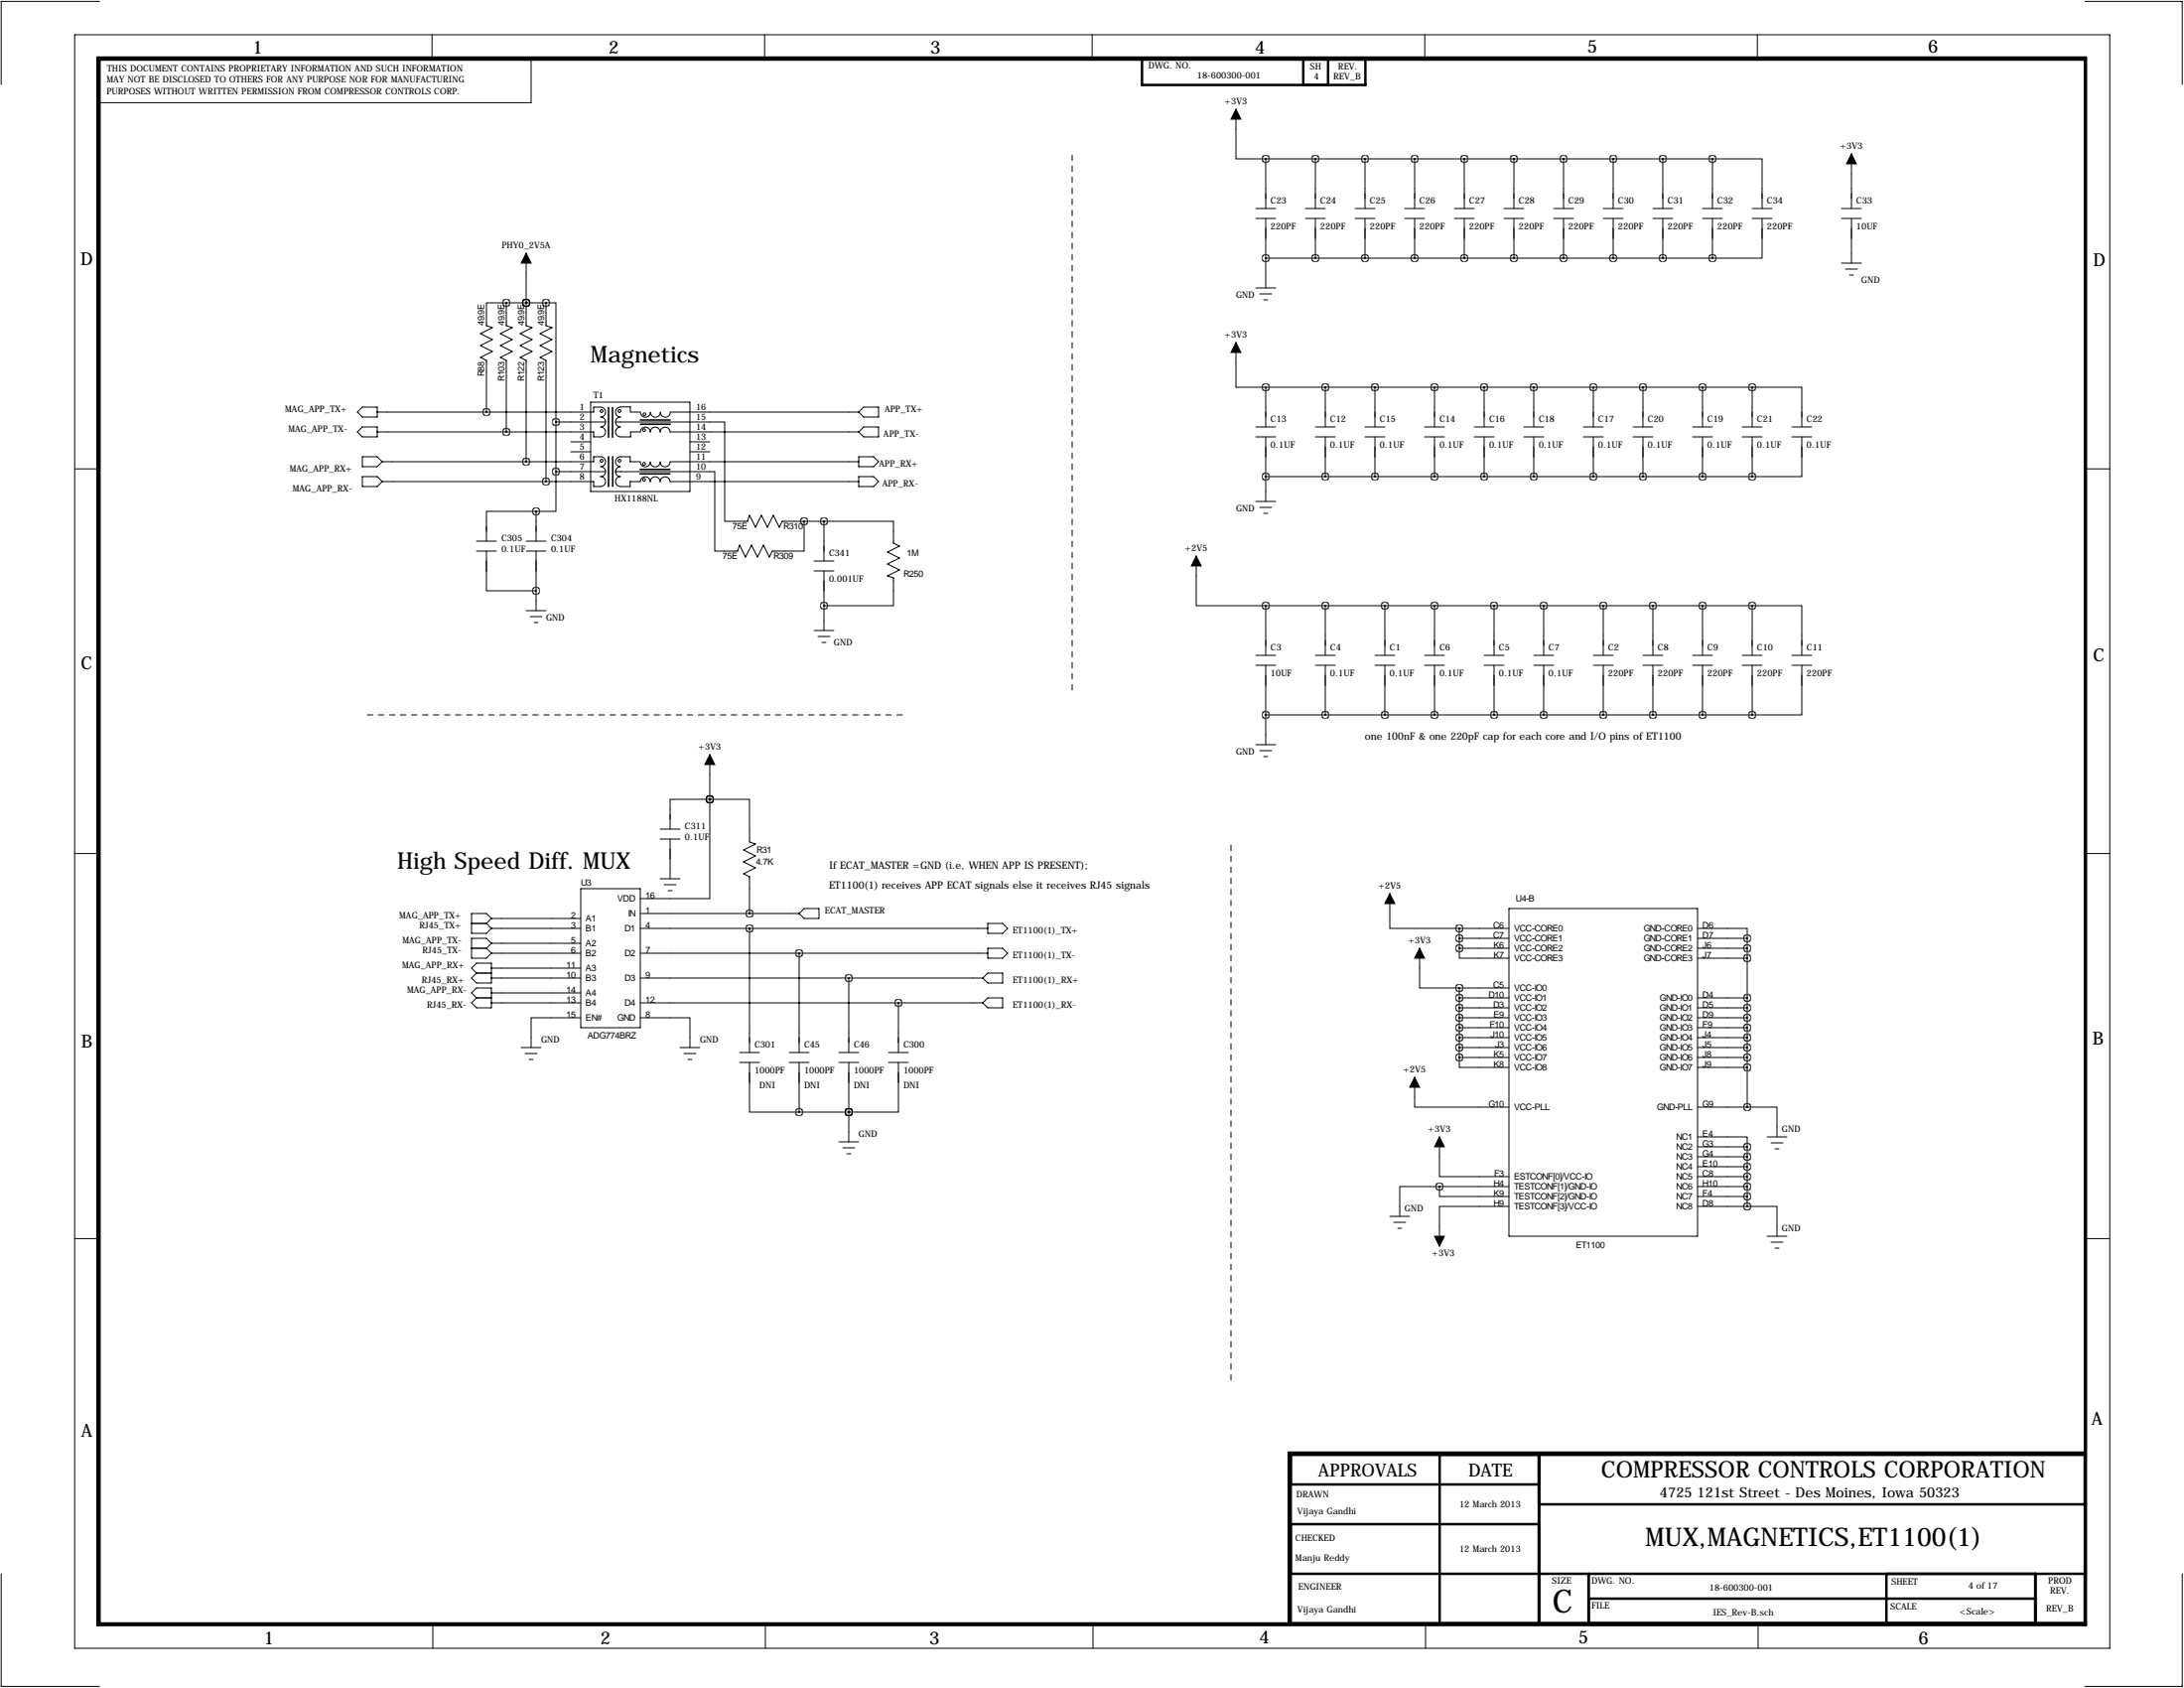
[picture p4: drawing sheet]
<svg xmlns="http://www.w3.org/2000/svg" width="559mm" height="432mm" viewBox="0 0 559 432" stroke-linecap="round" stroke-linejoin="round" font-family="sans-serif">
<g fill="none" stroke="#000" stroke-width=".25">
<path d="M19.1 8.9h520.7v412.7h-520.7zM25.5 .4h-25.2v21.2M110.5 8.9v6.3M143.1 15.2h-7.2v11.1h-110.9M195.6 8.9v6.3M279.5 8.9v6.3M364.5 8.9v6.3M449.6 8.9v6.3M533.5 .4h24.8v21.2M316.2 27.9v12.7h7.6M473.7 39.4v13.9M321.3 53.3h5.1"/>
<path d="M321.3 55.9h5.1M323.8 40.6v12.7M323.8 55.9v17.8M323.8 40.6h114.3M334 53.3h5.1M334 55.9h5.1M336.5 40.6v12.7M336.5 55.9v10.1M346.7 53.3h5.1M346.7 55.9h5.1M349.2 40.6v12.7M349.2 55.9v10.1"/>
<path d="M359.4 53.3h5.1M359.4 55.9h5.1M361.9 40.6v12.7M361.9 55.9v10.1M372.1 53.3h5.1M372.1 55.9h5.1M374.6 40.6v12.7M374.6 55.9v10.1M384.8 53.3h5.1M384.8 55.9h5.1M387.3 40.6v12.7M387.3 55.9v10.1"/>
<path d="M397.5 53.3h5.1M397.5 55.9h5.1M400 40.6v12.7M400 55.9v10.1M410.2 53.3h5.1M410.2 55.9h5.1M412.7 40.6v12.7M412.7 55.9v10.1M422.9 53.3h5.1M422.9 55.9h5.1M425.4 40.6v12.7M425.4 55.9v10.1"/>
<path d="M435.6 53.3h5.1M435.6 55.9h5.1M438.1 40.6h12.7v12.7M438.1 40.6v12.7M438.1 55.9v10.1M448.3 53.3h5.1M448.3 55.9h5.1M450.8 55.9v10.1h-12.7M471.2 53.3h5M471.2 55.9h5M473.7 55.9v11.4M129.5 77.5h-5v5.8l1.5 .5-3.1 1.5 3.1 1.6-3.1 1.5 3.1 1.5-3.1 1.5 1.6 .8v13.2"/>
<path d="M129.5 77.5v5.8l1.6 .5-3.1 1.5 3.1 1.6-3.1 1.5 3.1 1.5-3.1 1.5 1.5 .8v18.3M129.5 77.5h10.2M134.6 77.5h.1M134.6 64.8v18.5l1.5 .5-3 1.5 3 1.6-3 1.5 3 1.5-3 1.5 1.5 .8v25.9M139.7 77.5h2.5v30.4M139.7 77.5v5.8l1.5 .5-3 1.5 3 1.6-3 1.5 3 1.5-3 1.5 1.5 .8v31M321.3 73.7h5.1M322.3 75.2h3.1M323.3 76.7h1.1M323.8 66h114.3M471.2 67.3h5M472.2 68.8h3"/>
<path d="M473.2 70.4h1M316.2 87.6v11.5h7.6M323.8 99.1v10.1M323.8 99.1h124.5M339.1 99.1v10.1M351.8 99.1v10.1M367 99.1v10.1M379.7 99.1v10.1M392.4 99.1v10.1M407.7 99.1v10.1M420.4 99.1v10.1M435.6 99.1v10.1"/>
<path d="M448.3 99.1h12.7v10.1M448.3 99.1v10.1M19.2 119.9h6.4M92.7 109.2h3.8v2.6h-3.8l-1.3-1.3zM92.7 104.1h3.8v2.6h-3.8l-1.3-1.3zM92.7 116.8h3.8l1.3 1.3-1.3 1.3h-3.8zM96.5 105.4h55.4v-1.3h1.8a1.27 1.27 0 0 1 1.2 1.3 1.27 1.27 0 0 1-1.2 1.3 1.27 1.27 0 0 1 1.2 1.3 1.27 1.27 0 0 1-1.2 1.2 1.27 1.27 0 0 1 1.2 1.3 1.27 1.27 0 0 1-1.2 1.3h-1.8v-1.3h-55.4M97.8 118.1h54.1v-1.3h1.8a1.27 1.27 0 0 1 1.2 1.3 1.27 1.27 0 0 1-1.2 1.3 1.27 1.27 0 0 1 1.2 1.3 1.27 1.27 0 0 1-1.2 1.2 1.27 1.27 0 0 1 1.2 1.3 1.27 1.27 0 0 1-1.2 1.3h-1.8v-1.3h-54.1M142.2 107.9h12.7M142.2 107.9v12.7M146 113h5.1M146 115.6h5.1"/>
<path d="M151.1 102.9h25.4v22.8h-25.4zM157.5 107.9h27.9v25.4h5.9l.5-1.5 1.5 3.1 1.5-3.1 1.5 3.1 1.6-3.1 1.5 3.1 .8-1.6h10.6M158.7 104.1a1.27 1.27 0 0 0-1.2 1.3 1.27 1.27 0 0 0 1.2 1.3 1.27 1.27 0 0 0-1.2 1.2 1.27 1.27 0 0 0 1.2 1.3 1.27 1.27 0 0 0-1.2 1.3 1.27 1.27 0 0 0 1.2 1.3h2.6v-1.3M158.7 104.1h2.6v1.3M161.3 105.4h2.5M161.3 110.5h2.5M163.8 118.1h-2.6v-1.3h-2.5a1.27 1.27 0 0 0-1.2 1.3 1.27 1.27 0 0 0 1.2 1.3 1.27 1.27 0 0 0-1.2 1.3 1.27 1.27 0 0 0 1.2 1.2 1.27 1.27 0 0 0-1.2 1.3 1.27 1.27 0 0 0 1.2 1.3M163.8 118.2a1.27 1.27 0 0 0 1.3 1.2 1.27 1.27 0 0 0 1.3-1.2 1.27 1.27 0 0 0 1.2 1.2 1.27 1.27 0 0 0 1.3-1.2 1.27 1.27 0 0 0 1.3 1.2 1.27 1.27 0 0 0 1.2-1.2M163.8 110.5a1.27 1.27 0 0 1 1.3-1.2 1.27 1.27 0 0 1 1.3 1.2 1.27 1.27 0 0 1 1.2-1.2 1.27 1.27 0 0 1 1.3 1.2 1.27 1.27 0 0 1 1.3-1.2 1.27 1.27 0 0 1 1.2 1.2M163.9 105.5a1.27 1.27 0 0 0 1.3 1.2 1.27 1.27 0 0 0 1.2-1.2 1.27 1.27 0 0 0 1.3 1.2 1.27 1.27 0 0 0 1.3-1.2 1.27 1.27 0 0 0 1.2 1.2 1.27 1.27 0 0 0 1.3-1.2M171.4 105.4h48.3M171.4 110.5h48.3"/>
<path d="M171.4 118.1h48.3M176.5 113h5.1M176.5 115.6h5.1M219.7 110.5l1.3-1.3h3.8v2.6h-3.8zM219.7 105.4l1.3-1.3h3.8v2.6h-3.8zM219.7 116.8h3.8l1.3 1.3-1.3 1.3h-3.8zM321.3 109.2h5.1M321.3 111.8h5.1M323.8 111.8v16.5M336.5 109.2h5.1M336.5 111.8h5.1M339.1 111.8v10.1"/>
<path d="M349.2 109.2h5.1M349.2 111.8h5.1M351.8 111.8v10.1M364.5 109.2h5.1M364.5 111.8h5.1M367 111.8v10.1M377.2 109.2h5.1M377.2 111.8h5.1M379.7 111.8v10.1M389.9 109.2h5.1M389.9 111.8h5.1M392.4 111.8v10.1"/>
<path d="M405.1 109.2h5.1M405.1 111.8h5.1M407.7 111.8v10.1M417.8 109.2h5.1M417.8 111.8h5.1M420.4 111.8v10.1M433.1 109.2h5M433.1 111.8h5M435.6 111.8v10.1M445.8 109.2h5M445.8 111.8h5M448.3 111.8v10.1"/>
<path d="M458.5 109.2h5M458.5 111.8h5M461 111.8v10.1h-12.7M533.4 119.9h6.4M92.7 121.9h3.8l1.3 1.3-1.3 1.3h-3.8zM121.9 138.4h5.1M134.6 138.4h5.1M137.2 130.8h-12.7v7.6M137.2 130.8v7.6M142.2 120.6v10.2h-5M142.2 120.6h12.7M157.5 120.7l25.4-.1v20.4h5.8l.5-1.6 1.6 3.1 1.5-3.1 1.5 3.1 1.5-3.1 1.5 3.1 .8-1.5h8.1v-7.7"/>
<path d="M163.8 123.2a1.27 1.27 0 0 1 1.3-1.2 1.27 1.27 0 0 1 1.3 1.2 1.27 1.27 0 0 1 1.2-1.2 1.27 1.27 0 0 1 1.3 1.2 1.27 1.27 0 0 1 1.3-1.2 1.27 1.27 0 0 1 1.2 1.2M163.8 123.2h-2.6v1.3h-2.4M171.4 123.2h48.3M210.8 133.3h17.8v5.6l1.5 .8-3 1.5 3 1.5-3 1.6 3 1.5-3 1.5 1.5 .5v7.1h-17.8M210.8 133.3v10.2M219.7 121.9h3.8l1.3 1.3-1.3 1.3h-3.8zM321.3 128.3h5.1M322.3 129.8h3.1M323.3 131.3h1.1M323.8 121.9h124.5M121.9 141h5.1M124.5 141v10.1h12.7"/>
<path d="M134.6 141h5.1M134.6 156.2h5.1M135.6 157.7h3.1M136.7 159.3h1M137.2 141v15.2M208.3 143.5h5.1M208.3 146h5.1M210.8 146v15.3M306.1 142.2v12.7h17.7M323.8 154.9v12.7M323.8 154.9h124.5M339.1 154.9v12.7"/>
<path d="M354.3 154.9v12.7M367 154.9v12.7M382.3 154.9v12.7M395 154.9v12.7M410.2 154.9v12.7M422.9 154.9v12.7M435.6 154.9v12.7M448.3 154.9h12.7v12.7M448.3 154.9v12.7M208.3 161.3h5.1M209.3 162.8h3M210.3 164.3h1"/>
<path d="M321.3 167.6h5.1M321.3 170.2h5.1M323.8 170.2v20.3M336.5 167.6h5.1M336.5 170.2h5.1M339.1 170.2v12.7M351.8 167.6h5.1M351.8 170.2h5.1M354.3 170.2v12.7M364.5 167.6h5.1M364.5 170.2h5.1M367 170.2v12.7"/>
<path d="M379.7 167.6h5.1M379.7 170.2h5.1M382.3 170.2v12.7M392.4 167.6h5.1M392.4 170.2h5.1M395 170.2v12.7M407.7 167.6h5M407.7 170.2h5M410.2 170.2v12.7M420.4 167.6h5M420.4 170.2h5M422.9 170.2v12.7"/>
<path d="M433.1 167.6h5M433.1 170.2h5M435.6 170.2v12.7M445.8 167.6h5M445.8 170.2h5M448.3 170.2v12.7M458.5 167.6h5M458.5 170.2h5M461 170.2v12.7h-12.7M181.6 193v11.5M321.3 190.5h5.1M322.3 192h3.1"/>
<path d="M323.3 193.5h1.1M323.8 182.9h124.5M19 218.3h6.5M168.9 212.1h5.1M168.9 214.6h5.1M171.4 214.6v10.2M181.6 204.5h10.2v10.9l1.5 .5-3.1 1.5 3.1 1.5-3.1 1.6 3.1 1.5-3.1 1.5 1.6 .8v9.4M181.6 204.5v25.4h-17.8M181.6 204.5h-10.2v7.6M181.6 204.5h.1M533.3 218.3h6.4M120.6 236.2h3.9"/>
<path d="M124.5 236.2l1.2 1.3M125.7 237.5h22.9M125.7 234.9l-1.2-1.2h-3.9v5.1h3.9l1.2-1.3M125.7 234.9h22.9M125.7 234.9l-1.2 1.3M148.6 227.3h15.2v35.6h-15.2zM163.8 237.5h88.9M163.8 233.7h40.7M168.9 224.8h5.1M169.9 226.3h3.1M170.9 227.8h1.1M191.8 237.5v31.7"/>
<path d="M204.5 233.7l1.2-1.3h3.8v2.5h-3.8zM252.7 236.2h3.8l1.3 1.3-1.3 1.3h-3.8zM355.6 228.6v8.9h17.8M373.4 237.5h12.7M373.4 237.5v5.1M386.1 232.4h48.2v83.8h-48.2zM434.3 237.5h12.7v2.5M120.6 242.6h3.9M120.6 254l1.3-1.3h3.8v5.1h-3.8l-1.3-1.3 1.3-1.2zM120.6 247.6l1.3-1.2h3.8v5.1h-3.8l-1.3-1.3 1.3-1.3zM121.9 255.3h3.8M121.9 248.9h3.8"/>
<path d="M124.5 242.6l1.2 1.2M125.7 241.3l-1.2-1.3h-3.9v5.1h3.9l1.2-1.3M125.7 241.3h22.9M125.7 243.8h22.9M125.7 250.2h22.9M125.7 247.6h22.9M125.7 256.5h22.9M125.7 254h22.9M125.7 241.3l-1.2 1.3M163.8 243.8h88.9M163.8 250.2h87.7M163.8 256.5h87.7"/>
<path d="M204.5 243.8v25.4M217.2 250.2v19M229.9 256.5v12.7M251.5 256.5l1.2-1.2h3.8v2.5h-3.8zM251.5 250.2l1.2-1.3h3.8v2.6h-3.8zM252.7 242.6h3.8l1.3 1.2-1.3 1.3h-3.8zM363.2 242.6v10.1h10.2M373.4 242.6v2.5h12.7M373.4 240h12.7M373.4 242.6h12.7M373.4 252.7h12.7M373.4 255.3h12.7"/>
<path d="M373.4 257.8h12.7M373.4 252.7v17.8M434.3 240h12.7M434.3 242.6h12.7M434.3 245.1h12.7M434.3 255.3h12.7M434.3 257.8h12.7M447 240v43.2M133.3 268h5.1M134.4 269.5h3M135.4 271h1M148.6 260.3h-12.7v7.7"/>
<path d="M163.8 260.3h12.7v7.7M174 268h5.1M175 269.5h3.1M176 271h1M189.2 269.2h5.1M189.2 271.8h5.1M191.8 271.8v12.7h12.7M201.9 269.2h5.1M201.9 271.8h5.1M204.5 271.8v12.7M214.6 269.2h5.1M214.6 271.8h5.1"/>
<path d="M217.2 271.8v20.3M227.3 269.2h5.1M227.3 271.8h5.1M229.9 271.8v12.7h-12.7M361.9 275.6v7.6h24.2M373.4 270.5v2.5h12.7M373.4 260.3h12.7M373.4 262.9h12.7M373.4 265.4h12.7M373.4 268h12.7M373.4 270.5h12.7M434.3 260.3h12.7"/>
<path d="M434.3 262.9h12.7M434.3 265.4h12.7M434.3 268h12.7M434.3 270.5h12.7M434.3 273h12.7M204.5 284.5h12.7M214.6 292.1h5.1M215.6 293.6h3.1M216.7 295.1h1M217.2 284.5h.1M368.3 290.8v10.2h17.8M434.3 290.8h12.7v2.6"/>
<path d="M434.3 283.2h12.7M434.3 293.4h12.7M434.3 295.9h12.7M434.3 298.4h12.7M447 283.2h7.7v7.6M447 293.4v15.2M452.1 290.8h5.1M453.1 292.4h3.1M454.2 293.9h1M19 316.8h6.5M355.6 311.1h5.1M356.6 312.7h3.1"/>
<path d="M357.6 314.2h1M368.3 303.5v2.6h17.8M368.3 303.5h-10.2v7.6M368.3 303.5h17.8M386.1 308.6h-17.8v10.2M434.3 301h12.7M434.3 303.5h12.7M434.3 306.1h12.7M434.3 308.6h12.7M447 308.6h7.7v7.6M452.1 316.2h5.1M453.1 317.8h3.1"/>
<path d="M454.2 319.3h1M533.3 316.8h6.4M.3 402.6v28.8h25.2M110.7 415.3v6.3M195.8 415.3v6.3M279.7 415.3v6.3M364.7 415.3v6.3M449.8 415.3v6.3M558.3 402.6v28.8h-24.8"/>
<circle cx="153.9" cy="105.2" r=".36"/>
<circle cx="153.9" cy="117.9" r=".36"/>
<circle cx="158.5" cy="105.2" r=".36"/>
<circle cx="158.5" cy="117.9" r=".36"/>
<circle cx="164.8" cy="118.7" r=".36"/>
<circle cx="164.8" cy="110" r=".36"/>
<circle cx="164.9" cy="106" r=".36"/>
<circle cx="164.8" cy="122.7" r=".36"/>
</g>
<g fill="none" stroke="#000" stroke-width=".63">
<path d="M24.9 14.7h508.8v401h-508.8zM25.5 15.2h508v400.1h-508zM292.2 15h57.2v6.7h-57.2zM333.5 21.7v-6.7h6.3v6.7M330.3 379.7h63.5M368.4 372.1v43.2M393.8 372.1v43.2M533.5 372.1h-203.2v43.2M533.5 371.6h-203.8v43.7M330.3 389.9h63.5M393.8 384.8h139.7M330.3 402.6h203.2"/>
<path d="M406.5 402.6v12.7M406.5 408.9h114.3M482.7 402.6v12.7M520.8 402.6v12.7"/>
</g>
<path d="M274.3 176.5v-137.1M94 182.9h137.1M315 353.1v-137.2" fill="none" stroke="#000" stroke-width=".25" stroke-dasharray="1.4 1.4"/>
<path d="M155.7 104.2v7.7M155.7 116.8v7.7M156.7 104.2v7.7M156.8 116.8v7.6M163.8 107.4h7.6M163.9 108.5h7.6M163.8 120.1h7.6M163.8 121.2h7.6" fill="none" stroke="#000" stroke-width=".41"/>
<path d="M316.2 27.9l1.3 2.6h-2.5zM473.7 39.4l1.3 2.5h-2.6zM134.6 64.8l1.3 2.5h-2.6zM316.2 87.6l1.3 2.6h-2.5zM306.1 142.2l1.2 2.6h-2.5zM181.6 193l1.3 2.6h-2.6zM355.6 228.6l1.3 2.5h-2.6zM363.2 242.6l1.3 2.5h-2.6zM361.9 275.6l1.3 2.5h-2.5zM368.3 290.8l1.3 2.6h-2.6zM367 316.2h2.6l-1.3 2.6z" fill="#000" stroke="#000" stroke-width=".25"/>
<path d="M323.8 40.6a.07 .07 0 0 0 .1 0 .07 .07 0 0 0-.1 0zM336.5 40.6a.07 .07 0 0 0 .1 0 .07 .07 0 0 0-.1 0zM349.2 40.6a.07 .07 0 0 0 .1 0 .07 .07 0 0 0-.1 0zM361.9 40.6a.07 .07 0 0 0 .1 0 .07 .07 0 0 0-.1 0zM374.6 40.6a.07 .07 0 0 0 .1 0 .07 .07 0 0 0-.1 0zM387.3 40.6a.07 .07 0 0 0 .1 0 .07 .07 0 0 0-.1 0zM400 40.6a.07 .07 0 0 0 .1 0 .07 .07 0 0 0-.1 0zM412.7 40.6a.07 .07 0 0 0 .1 0 .07 .07 0 0 0-.1 0zM425.4 40.6a.07 .07 0 0 0 .1 0 .07 .07 0 0 0-.1 0zM323.8 66a.07 .07 0 0 0 .1 0 .07 .07 0 0 0-.1 0zM336.5 66a.07 .07 0 0 0 .1 0 .07 .07 0 0 0-.1 0zM349.2 66a.07 .07 0 0 0 .1 0 .07 .07 0 0 0-.1 0zM361.9 66a.07 .07 0 0 0 .1 0 .07 .07 0 0 0-.1 0zM374.6 66a.07 .07 0 0 0 .1 0 .07 .07 0 0 0-.1 0zM387.3 66a.07 .07 0 0 0 .1 0 .07 .07 0 0 0-.1 0zM400 66a.07 .07 0 0 0 .1 0 .07 .07 0 0 0-.1 0zM412.7 66a.07 .07 0 0 0 .1 0 .07 .07 0 0 0-.1 0zM425.4 66a.07 .07 0 0 0 .1 0 .07 .07 0 0 0-.1 0zM323.8 99.1a.07 .07 0 0 0 .1 0 .07 .07 0 0 0-.1 0zM339 99.1a.1 .1 0 0 0 .2 0 .1 .1 0 0 0-.2 0zM351.7 99.1a.1 .1 0 0 0 .2 0 .1 .1 0 0 0-.2 0zM367 99.1a.07 .07 0 0 0 .1 0 .07 .07 0 0 0-.1 0zM379.7 99.1a.07 .07 0 0 0 .1 0 .07 .07 0 0 0-.1 0zM392.4 99.1a.07 .07 0 0 0 .1 0 .07 .07 0 0 0-.1 0zM407.6 99.1a.07 .07 0 0 0 .1 0 .07 .07 0 0 0-.1 0zM420.3 99.1a.07 .07 0 0 0 .1 0 .07 .07 0 0 0-.1 0zM435.5 99.1a.1 .1 0 0 0 .2 0 .1 .1 0 0 0-.2 0zM448.2 99.1a.1 .1 0 0 0 .2 0 .1 .1 0 0 0-.2 0zM323.8 121.9a.07 .07 0 0 0 .1 0 .07 .07 0 0 0-.1 0zM339 121.9a.1 .1 0 0 0 .2 0 .1 .1 0 0 0-.2 0zM351.7 121.9a.1 .1 0 0 0 .2 0 .1 .1 0 0 0-.2 0zM367 121.9a.07 .07 0 0 0 .1 0 .07 .07 0 0 0-.1 0zM379.7 121.9a.07 .07 0 0 0 .1 0 .07 .07 0 0 0-.1 0zM392.4 121.9a.07 .07 0 0 0 .1 0 .07 .07 0 0 0-.1 0zM407.6 121.9a.07 .07 0 0 0 .1 0 .07 .07 0 0 0-.1 0zM420.3 121.9a.07 .07 0 0 0 .1 0 .07 .07 0 0 0-.1 0zM435.5 121.9a.1 .1 0 0 0 .2 0 .1 .1 0 0 0-.2 0zM448.2 121.9a.1 .1 0 0 0 .2 0 .1 .1 0 0 0-.2 0zM339 154.9a.1 .1 0 0 0 .2 0 .1 .1 0 0 0-.2 0zM354.3 154.9a.07 .07 0 0 0 .1 0 .07 .07 0 0 0-.1 0zM367 154.9a.07 .07 0 0 0 .1 0 .07 .07 0 0 0-.1 0zM382.2 154.9a.07 .07 0 0 0 .1 0 .07 .07 0 0 0-.1 0zM394.9 154.9a.07 .07 0 0 0 .1 0 .07 .07 0 0 0-.1 0zM410.1 154.9a.1 .1 0 0 0 .2 0 .1 .1 0 0 0-.2 0zM422.8 154.9a.1 .1 0 0 0 .2 0 .1 .1 0 0 0-.2 0zM435.5 154.9a.1 .1 0 0 0 .2 0 .1 .1 0 0 0-.2 0zM448.2 154.9a.1 .1 0 0 0 .2 0 .1 .1 0 0 0-.2 0zM323.8 182.9a.07 .07 0 0 0 .1 0 .07 .07 0 0 0-.1 0zM339 182.9a.1 .1 0 0 0 .2 0 .1 .1 0 0 0-.2 0zM354.3 182.9a.07 .07 0 0 0 .1 0 .07 .07 0 0 0-.1 0zM367 182.9a.07 .07 0 0 0 .1 0 .07 .07 0 0 0-.1 0zM382.2 182.9a.07 .07 0 0 0 .1 0 .07 .07 0 0 0-.1 0zM394.9 182.9a.07 .07 0 0 0 .1 0 .07 .07 0 0 0-.1 0zM410.1 182.9a.1 .1 0 0 0 .2 0 .1 .1 0 0 0-.2 0zM422.8 182.9a.1 .1 0 0 0 .2 0 .1 .1 0 0 0-.2 0zM435.5 182.9a.1 .1 0 0 0 .2 0 .1 .1 0 0 0-.2 0zM448.2 182.9a.1 .1 0 0 0 .2 0 .1 .1 0 0 0-.2 0zM323.8 154.9a.07 .07 0 0 0 .1 0 .07 .07 0 0 0-.1 0zM438.1 40.6a.07 .07 0 0 0 .1 0 .07 .07 0 0 0-.1 0zM438.1 66a.07 .07 0 0 0 .1 0 .07 .07 0 0 0-.1 0zM373.3 265.4a.07 .07 0 0 0 .1 0 .07 .07 0 0 0-.1 0zM447 245.1a.07 .07 0 0 0 .1 0 .07 .07 0 0 0-.1 0zM373.3 255.3a.07 .07 0 0 0 .1 0 .07 .07 0 0 0-.1 0zM373.3 257.8a.07 .07 0 0 0 .1 0 .07 .07 0 0 0-.1 0zM373.3 260.3a.07 .07 0 0 0 .1 0 .07 .07 0 0 0-.1 0zM373.3 262.9a.07 .07 0 0 0 .1 0 .07 .07 0 0 0-.1 0zM373.3 268a.07 .07 0 0 0 .1 0 .07 .07 0 0 0-.1 0zM373.3 270.5a.07 .07 0 0 0 .1 0 .07 .07 0 0 0-.1 0zM373.3 242.6a.07 .07 0 0 0 .1 0 .07 .07 0 0 0-.1 0zM373.3 240a.07 .07 0 0 0 .1 0 .07 .07 0 0 0-.1 0zM447 273.1a.07 .07 0 0 0 .1 0 .07 .07 0 0 0-.1 0zM447 306.1a.07 .07 0 0 0 .1 0 .07 .07 0 0 0-.1 0zM447 303.5a.07 .07 0 0 0 .1 0 .07 .07 0 0 0-.1 0zM447 301a.07 .07 0 0 0 .1 0 .07 .07 0 0 0-.1 0zM447 298.5a.07 .07 0 0 0 .1 0 .07 .07 0 0 0-.1 0zM447 295.9a.07 .07 0 0 0 .1 0 .07 .07 0 0 0-.1 0zM447 293.4a.07 .07 0 0 0 .1 0 .07 .07 0 0 0-.1 0zM373.3 237.5a.07 .07 0 0 0 .1 0 .07 .07 0 0 0-.1 0zM373.3 252.7a.07 .07 0 0 0 .1 0 .07 .07 0 0 0-.1 0zM447 283.2a.07 .07 0 0 0 .1 0 .07 .07 0 0 0-.1 0zM447 308.6a.07 .07 0 0 0 .1 0 .07 .07 0 0 0-.1 0zM368.2 303.5a.1 .1 0 0 0 .2 0 .1 .1 0 0 0-.2 0zM129.5 77.5a.07 .07 0 0 0 .1 0 .07 .07 0 0 0-.1 0zM134.6 77.5a.07 .07 0 0 0 .1 0 .07 .07 0 0 0-.1 0zM134.6 77.5a.07 .07 0 0 0 .1 0 .07 .07 0 0 0-.1 0zM139.6 77.5a.1 .1 0 0 0 .2 0 .1 .1 0 0 0-.2 0zM142.2 107.9a.07 .07 0 0 0 .1 0 .07 .07 0 0 0-.1 0zM142.2 120.6a.07 .07 0 0 0 .1 0 .07 .07 0 0 0-.1 0zM137.1 130.8a.07 .07 0 0 0 .1 0 .07 .07 0 0 0-.1 0zM137.1 151.1a.07 .07 0 0 0 .1 0 .07 .07 0 0 0-.1 0zM205.7 133.3a.07 .07 0 0 0 .1 0 .07 .07 0 0 0-.1 0zM124.4 105.4a.07 .07 0 0 0 .1 0 .07 .07 0 0 0-.1 0zM129.5 110.5a.07 .07 0 0 0 .1 0 .07 .07 0 0 0-.1 0zM134.6 118.1a.07 .07 0 0 0 .1 0 .07 .07 0 0 0-.1 0zM139.6 123.2a.1 .1 0 0 0 .2 0 .1 .1 0 0 0-.2 0zM210.8 133.3a.07 .07 0 0 0 .1 0 .07 .07 0 0 0-.1 0zM210.8 154.9a.07 .07 0 0 0 .1 0 .07 .07 0 0 0-.1 0zM191.7 233.7a.07 .07 0 0 0 .1 0 .07 .07 0 0 0-.1 0zM181.5 204.5a.1 .1 0 0 0 .2 0 .1 .1 0 0 0-.2 0zM181.5 204.5a.1 .1 0 0 0 .2 0 .1 .1 0 0 0-.2 0zM217.1 284.5a.07 .07 0 0 0 .1 0 .07 .07 0 0 0-.1 0zM204.4 284.5a.07 .07 0 0 0 .1 0 .07 .07 0 0 0-.1 0zM217.1 284.5a.07 .07 0 0 0 .1 0 .07 .07 0 0 0-.1 0zM229.8 256.5a.07 .07 0 0 0 .1 0 .07 .07 0 0 0-.1 0zM217.1 250.2a.07 .07 0 0 0 .1 0 .07 .07 0 0 0-.1 0zM204.4 243.8a.07 .07 0 0 0 .1 0 .07 .07 0 0 0-.1 0zM191.7 237.5a.07 .07 0 0 0 .1 0 .07 .07 0 0 0-.1 0zM447 240a.07 .07 0 0 0 .1 0 .07 .07 0 0 0-.1 0zM447 242.6a.07 .07 0 0 0 .1 0 .07 .07 0 0 0-.1 0zM447 255.3a.07 .07 0 0 0 .1 0 .07 .07 0 0 0-.1 0zM447 257.8a.07 .07 0 0 0 .1 0 .07 .07 0 0 0-.1 0zM447 260.4a.07 .07 0 0 0 .1 0 .07 .07 0 0 0-.1 0zM447 262.9a.07 .07 0 0 0 .1 0 .07 .07 0 0 0-.1 0zM447 265.4a.07 .07 0 0 0 .1 0 .07 .07 0 0 0-.1 0zM447 268a.07 .07 0 0 0 .1 0 .07 .07 0 0 0-.1 0zM447 270.5a.07 .07 0 0 0 .1 0 .07 .07 0 0 0-.1 0z" fill="#000" stroke="#000" stroke-width="1.9"/>
<text font-size="8.2" x="397.2" y="412.6">C</text>
<text font-size="6.6" x="421" y="395.5">MUX,MAGNETICS,ET1100(1)</text>
<g font-size="5.9">
<text x="151.1" y="92.7">Magnetics</text>
<text x="101.6" y="222.2">High Speed Diff. MUX</text>
<text x="409.7" y="378">COMPRESSOR CONTROLS CORPORATION</text>
</g>
<g font-size="4.6">
<text x="64.6" y="13.7">1</text>
<text x="155.8" y="13.7">2</text>
<text x="238" y="13.7">3</text>
<text x="321.1" y="13.7">4</text>
<text x="406.1" y="13.5">5</text>
<text x="493.3" y="13.5">6</text>
<text x="20.6" y="67.9">D</text>
<text x="535.6" y="68.1">D</text>
<text x="20.7" y="171.1">C</text>
<text x="535.5" y="169.2">C</text>
<text x="20.8" y="268.1">B</text>
<text x="535.4" y="267.2">B</text>
<text x="535.2" y="364.5">A</text>
<text x="20.8" y="367.5">A</text>
<text x="337.3" y="377.7">APPROVALS</text>
<text x="375.7" y="377.7">DATE</text>
<text x="67.5" y="420.6">1</text>
<text x="153.6" y="420.6">2</text>
<text x="237.8" y="420.6">3</text>
<text x="322.2" y="420.5">4</text>
<text x="403.9" y="420.4">5</text>
<text x="490.9" y="420.6">6</text>
</g>
<text font-size="3.6" x="424.7" y="383">4725 121st Street - Des Moines, Iowa 50323</text>
<g font-size="2.6">
<text x="349.2" y="189.2">one 100nF &amp; one 220pF cap for each core and I/O pins of ET1100</text>
<text x="212.1" y="222.2">If ECAT_MASTER =GND (i.e, WHEN APP IS PRESENT);</text>
<text x="212.1" y="227.3">ET1100(1) receives APP ECAT signals else it receives RJ45 signals</text>
</g>
<g font-size="2.3">
<text x="293.8" y="17.6">DWG. NO.</text>
<text x="335.2" y="17.7">SH</text>
<text x="342.4" y="17.8">REV.</text>
<text x="27.3" y="21.1">MAY NOT BE DISCLOSED TO OTHERS FOR ANY PURPOSE NOR FOR MANUFACTURING</text>
<text x="27.4" y="18.3">THIS DOCUMENT CONTAINS PROPRIETARY INFORMATION AND SUCH INFORMATION</text>
<text x="306.3" y="20.1">18-600300-001</text>
<text x="336.1" y="20.4">4</text>
<text x="341.2" y="20.4">REV_B</text>
<text x="27.3" y="24.2">PURPOSES WITHOUT WRITTEN PERMISSION FROM COMPRESSOR CONTROLS CORP.</text>
<text x="313.3" y="26.7">+3V3</text>
<text x="470.8" y="38.1">+3V3</text>
<text x="325.1" y="52.1">C23</text>
<text x="337.8" y="52.1">C24</text>
<text x="350.5" y="52.1">C25</text>
<text x="363.2" y="52.1">C26</text>
<text x="375.9" y="52.1">C27</text>
<text x="388.6" y="52.1">C28</text>
<text x="401.3" y="52.1">C29</text>
<text x="414" y="52.1">C30</text>
<text x="426.7" y="52.1">C31</text>
<text x="439.4" y="52.1">C32</text>
<text x="452.1" y="52.1">C34</text>
<text x="475" y="52.1">C33</text>
<text x="325.1" y="58.8">220PF</text>
<text x="337.8" y="58.8">220PF</text>
<text x="350.5" y="58.8">220PF</text>
<text x="363.2" y="58.8">220PF</text>
<text x="375.9" y="58.8">220PF</text>
<text x="388.6" y="58.8">220PF</text>
<text x="401.3" y="58.8">220PF</text>
<text x="414" y="58.8">220PF</text>
<text x="426.7" y="58.8">220PF</text>
<text x="439.4" y="58.8">220PF</text>
<text x="452.1" y="58.8">220PF</text>
<text x="475" y="58.8">10UF</text>
<text x="128.4" y="63.5">PHY0_2V5A</text>
<text x="316.2" y="76.2">GND</text>
<text x="476.2" y="72.4">GND</text>
<text x="124" y="83.3" transform="rotate(-90 124 83.3)">49.9E</text>
<text x="129" y="83.3" transform="rotate(-90 129 83.3)">49.9E</text>
<text x="134.1" y="83.3" transform="rotate(-90 134.1 83.3)">49.9E</text>
<text x="139.2" y="83.3" transform="rotate(-90 139.2 83.3)">49.9E</text>
<text x="313.3" y="86.4">+3V3</text>
<text x="124" y="96.3" transform="rotate(-90 124 96.3)">R88</text>
<text x="129" y="97.5" transform="rotate(-90 129 97.5)">R103</text>
<text x="134.1" y="97.5" transform="rotate(-90 134.1 97.5)">R122</text>
<text x="139.2" y="97.5" transform="rotate(-90 139.2 97.5)">R123</text>
<text x="151.8" y="101.9">T1</text>
<text x="73" y="105.4">MAG_APP_TX+</text>
<text x="148.3" y="104.9">1</text>
<text x="148.3" y="107.4">2</text>
<text x="178.1" y="104.9">16</text>
<text x="178.1" y="107.4">15</text>
<text x="226.3" y="105.4">APP_TX+</text>
<text x="325.1" y="108">C13</text>
<text x="340.4" y="108">C12</text>
<text x="353.1" y="108">C15</text>
<text x="368.3" y="108">C14</text>
<text x="381" y="108">C16</text>
<text x="393.7" y="108">C18</text>
<text x="408.9" y="108">C17</text>
<text x="421.6" y="108">C20</text>
<text x="436.9" y="108">C19</text>
<text x="449.6" y="108">C21</text>
<text x="462.3" y="108">C22</text>
<text x="73.7" y="110.5">MAG_APP_TX-</text>
<text x="148.3" y="110">3</text>
<text x="148.3" y="112.5">4</text>
<text x="178.1" y="110">14</text>
<text x="178.1" y="112.5">13</text>
<text x="226.1" y="111.8">APP_TX-</text>
<text x="148.3" y="115.1">5</text>
<text x="148.3" y="117.6">6</text>
<text x="178.1" y="115.1">12</text>
<text x="178.1" y="117.6">11</text>
<text x="224.9" y="119.4">APP_RX+</text>
<text x="325.1" y="114.6">0.1UF</text>
<text x="340.4" y="114.6">0.1UF</text>
<text x="353.1" y="114.6">0.1UF</text>
<text x="368.3" y="114.6">0.1UF</text>
<text x="381" y="114.6">0.1UF</text>
<text x="393.7" y="114.6">0.1UF</text>
<text x="408.9" y="114.6">0.1UF</text>
<text x="421.6" y="114.6">0.1UF</text>
<text x="436.9" y="114.6">0.1UF</text>
<text x="449.6" y="114.6">0.1UF</text>
<text x="462.3" y="114.6">0.1UF</text>
<text x="74.1" y="120.7">MAG_APP_RX+</text>
<text x="74.9" y="125.7">MAG_APP_RX-</text>
<text x="148.3" y="120.1">7</text>
<text x="148.3" y="122.7">8</text>
<text x="178.1" y="120.1">10</text>
<text x="178.1" y="122.7">9</text>
<text x="225.7" y="124.5">APP_RX-</text>
<text x="157.3" y="128.4">HX1188NL</text>
<text x="316.2" y="130.8">GND</text>
<text x="187.4" y="135.4">75E</text>
<text x="200.5" y="135.4">R310</text>
<text x="128.3" y="138.4">C305</text>
<text x="128.3" y="141.3">0.1UF</text>
<text x="141" y="138.4">C304</text>
<text x="141" y="141.3">0.1UF</text>
<text x="184.9" y="143">75E</text>
<text x="197.9" y="143">R309</text>
<text x="212.1" y="142.2">C341</text>
<text x="232.1" y="142.2">1M</text>
<text x="303.2" y="141">+2V5</text>
<text x="212.1" y="148.9">0.001UF</text>
<text x="231.2" y="147.6">R250</text>
<text x="139.7" y="158.8">GND</text>
<text x="213.4" y="165.1">GND</text>
<text x="325.1" y="166.4">C3</text>
<text x="340.4" y="166.4">C4</text>
<text x="355.6" y="166.4">C1</text>
<text x="368.3" y="166.4">C6</text>
<text x="383.5" y="166.4">C5</text>
<text x="396.2" y="166.4">C7</text>
<text x="411.5" y="166.4">C2</text>
<text x="424.2" y="166.4">C8</text>
<text x="436.9" y="166.4">C9</text>
<text x="449.6" y="166.4">C10</text>
<text x="462.3" y="166.4">C11</text>
<text x="325.1" y="173.1">10UF</text>
<text x="340.4" y="173.1">0.1UF</text>
<text x="355.6" y="173.1">0.1UF</text>
<text x="368.3" y="173.1">0.1UF</text>
<text x="383.5" y="173.1">0.1UF</text>
<text x="396.2" y="173.1">0.1UF</text>
<text x="411.5" y="173.1">220PF</text>
<text x="424.2" y="173.1">220PF</text>
<text x="436.9" y="173.1">220PF</text>
<text x="449.6" y="173.1">220PF</text>
<text x="462.3" y="173.1">220PF</text>
<text x="178.7" y="191.8">+3V3</text>
<text x="316.2" y="193">GND</text>
<text x="175.3" y="212.1">C311</text>
<text x="175.3" y="215">0.1UF</text>
<text x="193.4" y="221.2">4.7K</text>
<text x="193.5" y="218.2">R31</text>
<text x="148.6" y="226.6">U3</text>
<text x="352.7" y="227.3">+2V5</text>
<text x="157.9" y="230.6">VDD</text>
<text x="165.1" y="233.7">1</text>
<text x="165.1" y="229.9">16</text>
<text x="211.1" y="233.7">ECAT_MASTER</text>
<text x="387.9" y="230.6">U4-B</text>
<text x="102.2" y="234.9">MAG_APP_TX+</text>
<text x="107.3" y="237.5">RJ45_TX+</text>
<text x="146.1" y="234.9">2</text>
<text x="146.1" y="237.5">3</text>
<text x="149.9" y="235.7">A1</text>
<text x="149.9" y="238.3">B1</text>
<text x="159.8" y="238.3">D1</text>
<text x="160.7" y="234.4">IN</text>
<text x="165.1" y="237.5">4</text>
<text x="259.1" y="238.8">ET1100(1)_TX+</text>
<text x="382" y="237.5">C6</text>
<text x="387.3" y="238.3">VCC-CORE0</text>
<text x="420.6" y="238.3">GND-CORE0</text>
<text x="435.6" y="237.5">D6</text>
<text x="103" y="241.3">MAG_APP_TX-</text>
<text x="108.1" y="243.8">RJ45_TX-</text>
<text x="146.1" y="241.3">5</text>
<text x="146.1" y="243.8">6</text>
<text x="149.9" y="242.1">A2</text>
<text x="149.9" y="244.6">B2</text>
<text x="159.8" y="244.6">D2</text>
<text x="165.1" y="243.8">7</text>
<text x="259.1" y="245.1">ET1100(1)_TX-</text>
<text x="360.3" y="241.3">+3V3</text>
<text x="382" y="240">C7</text>
<text x="382.2" y="242.6">K6</text>
<text x="382.2" y="245.1">K7</text>
<text x="387.3" y="240.8">VCC-CORE1</text>
<text x="387.3" y="243.3">VCC-CORE2</text>
<text x="387.3" y="245.9">VCC-CORE3</text>
<text x="420.6" y="240.8">GND-CORE1</text>
<text x="420.6" y="243.3">GND-CORE2</text>
<text x="420.6" y="245.9">GND-CORE3</text>
<text x="435.6" y="240">D7</text>
<text x="435.6" y="242.6">J6</text>
<text x="435.6" y="245.1">J7</text>
<text x="102.9" y="247.6">MAG_APP_RX+</text>
<text x="107.9" y="251.5">RJ45_RX+</text>
<text x="144.9" y="250.2">10</text>
<text x="144.9" y="247.6">11</text>
<text x="149.9" y="251">B3</text>
<text x="149.9" y="248.4">A3</text>
<text x="159.8" y="251">D3</text>
<text x="165.1" y="250.2">9</text>
<text x="259.1" y="251.5">ET1100(1)_RX+</text>
<text x="104.1" y="254">MAG_APP_RX-</text>
<text x="109.2" y="257.8">RJ45_RX-</text>
<text x="144.9" y="256.5">13</text>
<text x="144.9" y="254">14</text>
<text x="149.9" y="257.3">B4</text>
<text x="149.9" y="254.8">A4</text>
<text x="159.8" y="257.3">D4</text>
<text x="165.1" y="256.5">12</text>
<text x="259.1" y="257.8">ET1100(1)_RX-</text>
<text x="380.9" y="255.3">D10</text>
<text x="382" y="252.7">C5</text>
<text x="382" y="257.8">D3</text>
<text x="387.3" y="253.5">VCC-IO0</text>
<text x="387.3" y="256">VCC-IO1</text>
<text x="424.6" y="256">GND-IO0</text>
<text x="435.6" y="255.3">D4</text>
<text x="435.6" y="257.8">D5</text>
<text x="144.9" y="260.3">15</text>
<text x="149.9" y="261.1">EN#</text>
<text x="157.9" y="261.1">GND</text>
<text x="165.1" y="260.3">8</text>
<text x="381.1" y="262.9">F10</text>
<text x="382.2" y="260.3">E9</text>
<text x="387.3" y="258.6">VCC-IO2</text>
<text x="387.3" y="261.1">VCC-IO3</text>
<text x="387.3" y="263.7">VCC-IO4</text>
<text x="424.6" y="258.6">GND-IO1</text>
<text x="424.6" y="261.1">GND-IO2</text>
<text x="424.6" y="263.7">GND-IO3</text>
<text x="435.6" y="260.3">D9</text>
<text x="435.6" y="262.9">F9</text>
<text x="138.4" y="266.7">GND</text>
<text x="150.3" y="265.7">ADG774BRZ</text>
<text x="179.1" y="266.7">GND</text>
<text x="193" y="268">C301</text>
<text x="205.7" y="268">C45</text>
<text x="218.4" y="268">C46</text>
<text x="231.1" y="268">C300</text>
<text x="381.4" y="265.4">J10</text>
<text x="382.6" y="268">J3</text>
<text x="387.3" y="266.2">VCC-IO5</text>
<text x="387.3" y="268.7">VCC-IO6</text>
<text x="424.6" y="266.2">GND-IO4</text>
<text x="424.6" y="268.7">GND-IO5</text>
<text x="435.6" y="265.4">J4</text>
<text x="435.6" y="268">J5</text>
<text x="193" y="274.7">1000PF</text>
<text x="205.7" y="274.7">1000PF</text>
<text x="218.4" y="274.7">1000PF</text>
<text x="231.1" y="274.7">1000PF</text>
<text x="359.1" y="274.3">+2V5</text>
<text x="382.2" y="270.5">K5</text>
<text x="382.2" y="273">K8</text>
<text x="387.3" y="271.3">VCC-IO7</text>
<text x="387.3" y="273.8">VCC-IO8</text>
<text x="424.6" y="271.3">GND-IO6</text>
<text x="424.6" y="273.8">GND-IO7</text>
<text x="435.6" y="270.5">J8</text>
<text x="435.6" y="273">J9</text>
<text x="194.3" y="278.5">DNI</text>
<text x="205.7" y="278.5">DNI</text>
<text x="218.4" y="278.5">DNI</text>
<text x="231.1" y="278.5">DNI</text>
<text x="380.9" y="283.2">G10</text>
<text x="387.3" y="284">VCC-PLL</text>
<text x="424" y="284">GND-PLL</text>
<text x="435.6" y="283.2">G9</text>
<text x="219.7" y="290.8">GND</text>
<text x="365.4" y="289.6">+3V3</text>
<text x="428.9" y="291.6">NC1</text>
<text x="435.6" y="290.8">E4</text>
<text x="435.6" y="293.4">G3</text>
<text x="455.9" y="289.6">GND</text>
<text x="428.9" y="294.1">NC2</text>
<text x="428.9" y="296.7">NC3</text>
<text x="428.9" y="299.2">NC4</text>
<text x="435.6" y="295.9">G4</text>
<text x="435.6" y="298.4">E10</text>
<text x="382.2" y="303.5">H4</text>
<text x="382.3" y="301">F3</text>
<text x="387.3" y="301.8">ESTCONF[0]/VCC-IO</text>
<text x="387.3" y="304.3">TESTCONF[1]/GND-IO</text>
<text x="428.9" y="304.3">NC6</text>
<text x="428.9" y="301.8">NC5</text>
<text x="435.6" y="303.5">H10</text>
<text x="435.6" y="301">C8</text>
<text x="359.4" y="309.9">GND</text>
<text x="382.2" y="306.1">K9</text>
<text x="382.2" y="308.6">H9</text>
<text x="387.3" y="306.8">TESTCONF[2]/GND-IO</text>
<text x="387.3" y="309.4">TESTCONF[3]/VCC-IO</text>
<text x="428.9" y="306.8">NC7</text>
<text x="428.9" y="309.4">NC8</text>
<text x="435.6" y="306.1">F4</text>
<text x="435.6" y="308.6">D8</text>
<text x="455.9" y="315">GND</text>
<text x="366.4" y="321.3">+3V3</text>
<text x="403.2" y="319.3">ET1100</text>
<text x="331.7" y="383">DRAWN</text>
<text x="332" y="387.3">Vijaya Gandhi</text>
<text x="373.4" y="385.6">12 March 2013</text>
<text x="331.5" y="394.2">CHECKED</text>
<text x="331.5" y="399.3">Manju Reddy</text>
<text x="373.4" y="397">12 March 2013</text>
<text x="332.2" y="406.7">ENGINEER</text>
<text x="397.1" y="405.1">SIZE</text>
<text x="407.2" y="405.1">DWG. NO.</text>
<text x="437.3" y="407">18-600300-001</text>
<text x="483.9" y="405.4">SHEET</text>
<text x="503.6" y="406.4">4 of 17</text>
<text x="524.1" y="405.1">PROD</text>
<text x="524.6" y="407.7">REV.</text>
<text x="332" y="412.5">Vijaya Gandhi</text>
<text x="407.2" y="411.5">FILE</text>
<text x="438.3" y="413.3">IES_Rev-B.sch</text>
<text x="483.7" y="411.7">SCALE</text>
<text x="501.4" y="413">&lt;Scale&gt;</text>
<text x="523.6" y="412.3">REV_B</text>
</g>
</svg>
